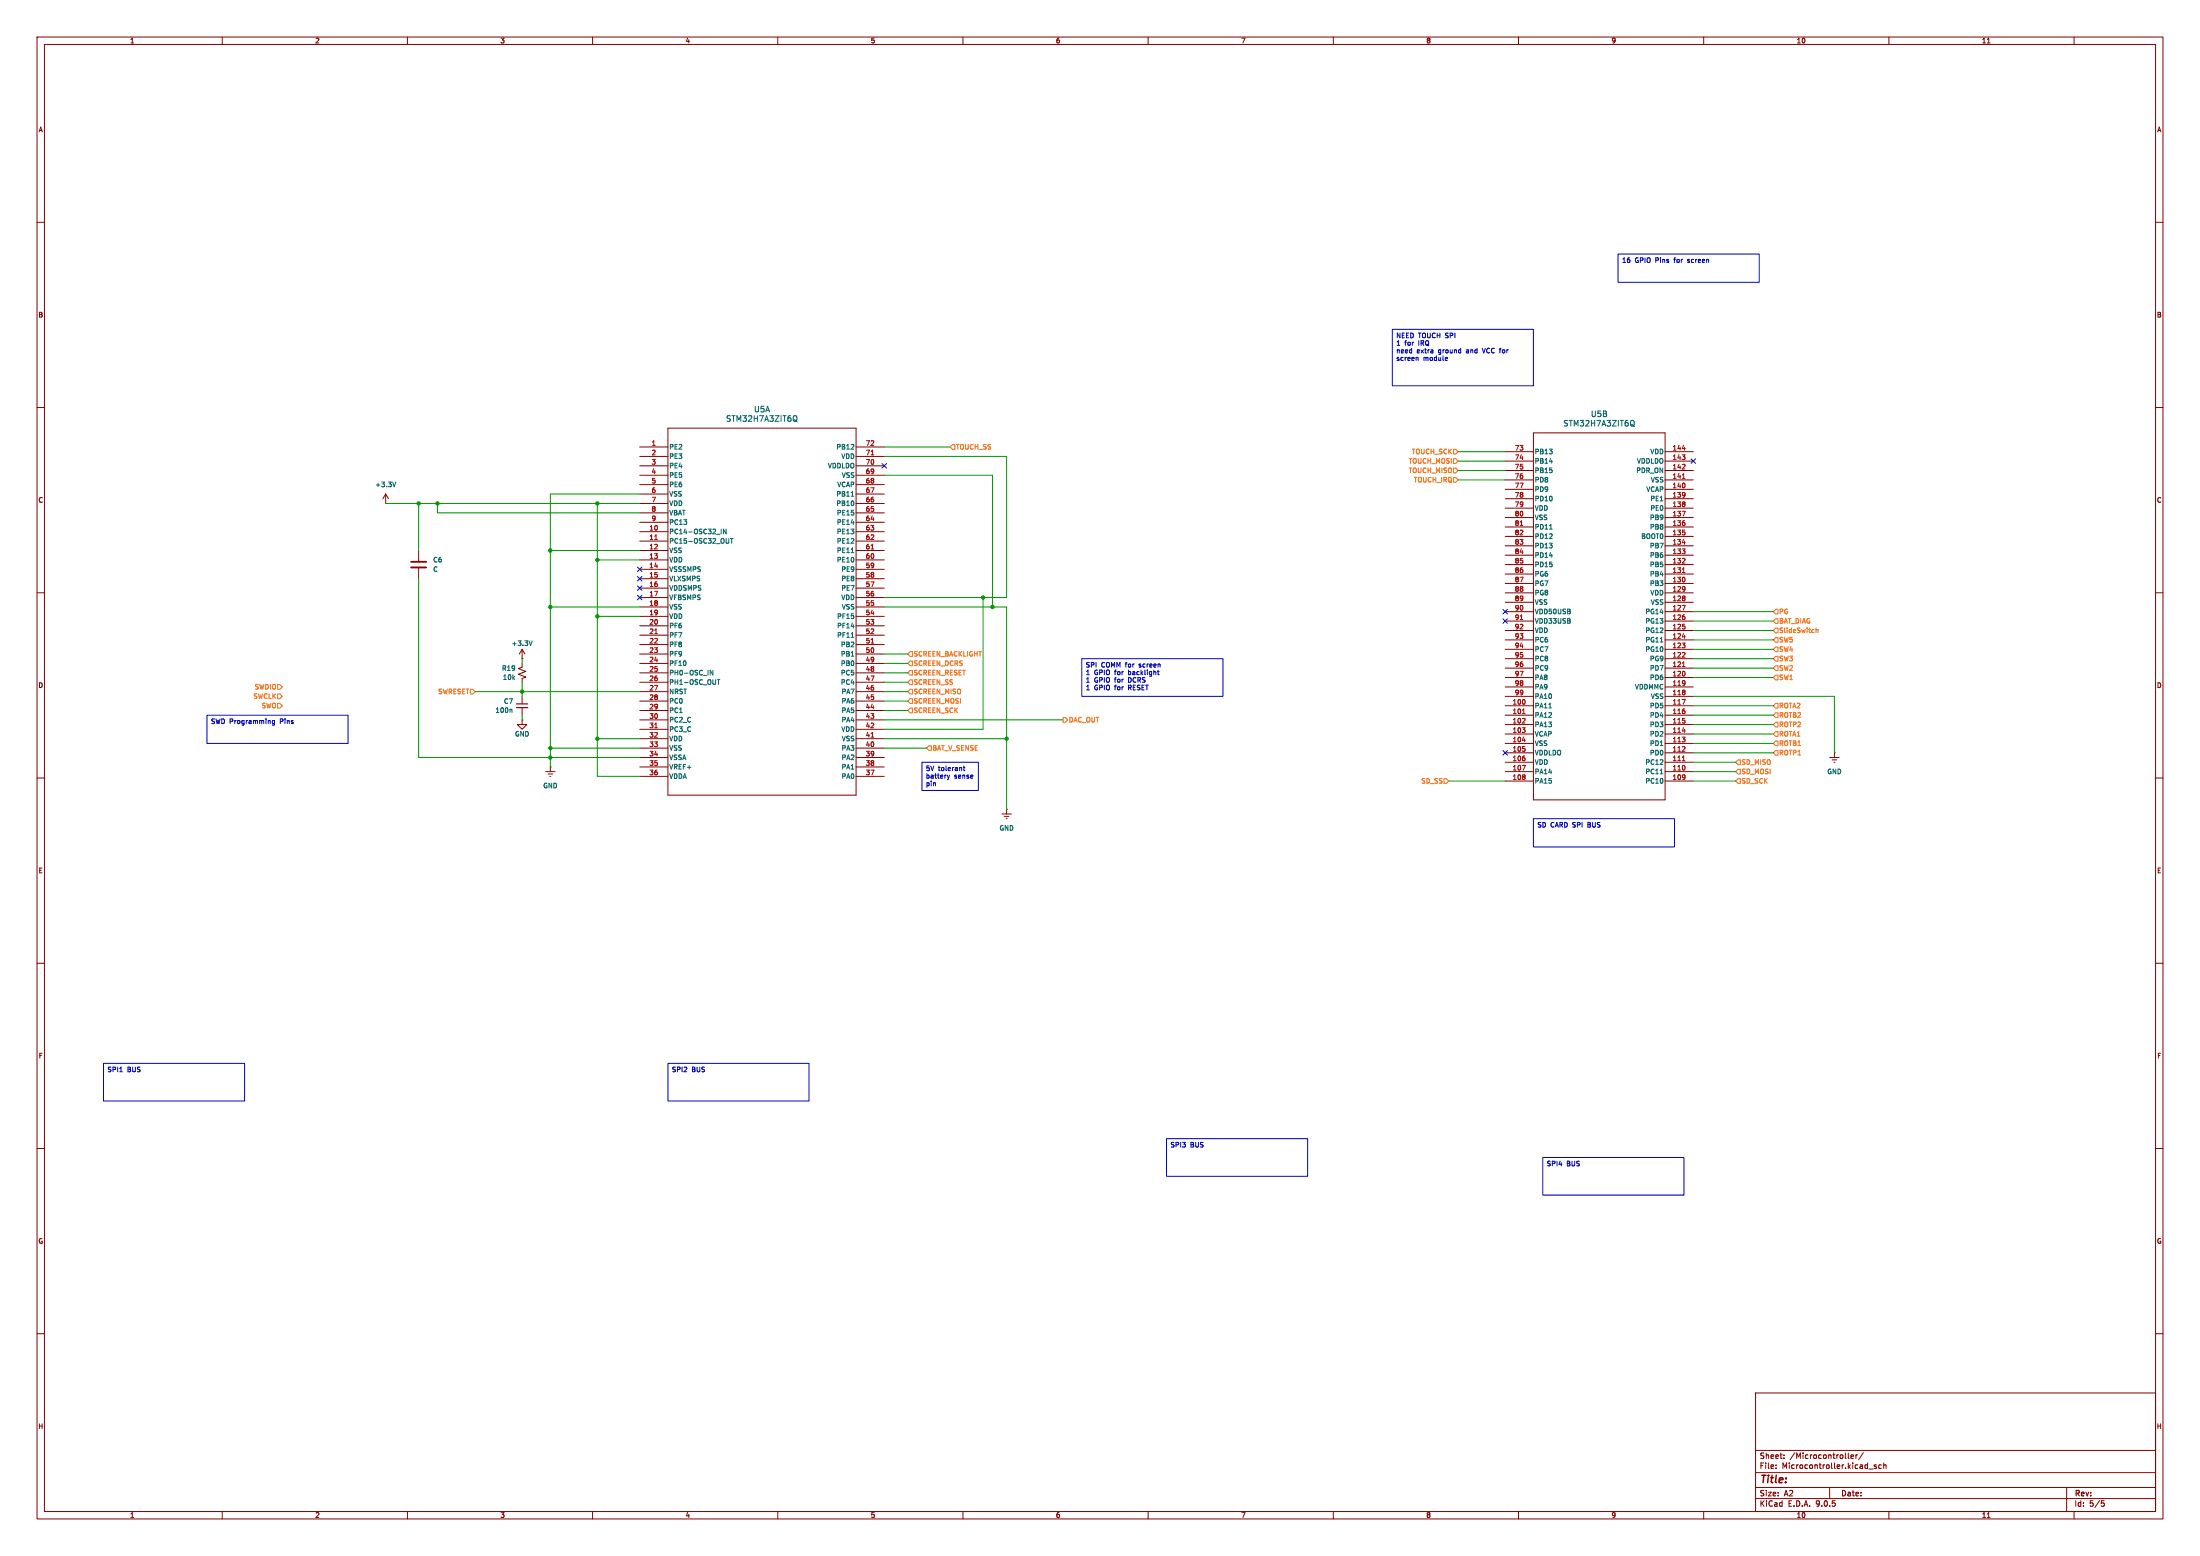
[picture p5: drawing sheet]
<svg xmlns="http://www.w3.org/2000/svg" width="594mm" height="420mm" viewBox="0 0 594 420" stroke-linecap="round" stroke-linejoin="round" font-family="sans-serif">
<g fill="none" stroke="#840000" stroke-width=".27">
<path d="M10 10h574v400h-574zM12 12h570v396h-570zM60 10v2M110 10v2M160 10v2M210 10v2M260 10v2M310 10v2M360 10v2M410 10v2M460 10v2M510 10v2"/>
<path d="M536.6 11.6h.7M560 10v2M10 60h2M582 60h2M10 110h2M180.3 115.6h50.8v99h-50.8zM414 116.8h35.6v99.1h-35.6zM582 110h2M104.1 135.9h.1M104.1 133.4l-.7 1.2M104.1 133.4l.8 1.2M104.1 133.4v2.5"/>
<path d="M172.7 120.7h7.6M172.7 123.2h7.6M172.7 125.7h7.6M172.7 128.3h7.6M172.7 130.8h7.6M172.7 133.4h7.6M172.7 135.9h7.6M172.7 138.4h7.6M231.1 120.7h7.7M231.1 123.2h7.7M231.1 125.7h7.7M231.1 128.3h7.7"/>
<path d="M231.1 130.8h7.7M231.1 133.4h7.7M231.1 135.9h7.7M231.1 138.4h7.7M406.4 121.9h7.6M406.4 124.5h7.6M406.4 127h7.6M406.4 129.5h7.6M406.4 132.1h7.6M406.4 134.6h7.6M406.4 137.2h7.6M406.4 139.7h7.6"/>
<path d="M449.6 121.9h7.6M449.6 124.5h7.6M449.6 127h7.6M449.6 129.5h7.6M449.6 132.1h7.6M449.6 134.6h7.6M449.6 137.2h7.6M449.6 139.7h7.6M113 148.6v2.8M113 153.4v2.8M172.7 141h7.6M172.7 143.5h7.6"/>
<path d="M172.7 146.1h7.6M172.7 148.6h7.6M172.7 151.1h7.6M172.7 153.7h7.6M172.7 156.2h7.6M172.7 158.8h7.6M231.1 141h7.7M231.1 143.5h7.7M231.1 146.1h7.7M231.1 148.6h7.7M231.1 151.1h7.7M231.1 153.7h7.7"/>
<path d="M231.1 156.2h7.7M231.1 158.8h7.7M406.4 142.2h7.6M406.4 144.8h7.6M406.4 147.3h7.6M406.4 149.9h7.6M406.4 152.4h7.6M406.4 154.9h7.6M406.4 157.5h7.6M449.6 142.2h7.6M449.6 144.8h7.6M449.6 147.3h7.6"/>
<path d="M449.6 149.9h7.6M449.6 152.4h7.6M449.6 154.9h7.6M449.6 157.5h7.6M10 160h2M141 177.8h.1M141 179.1v1l-1 .4 2 .7-2 .8 2 .8-1 .3v1.1M141 175.3l.7 1.2M141 175.3l-.8 1.2M141 175.3v2.5M172.7 161.3h7.6M172.7 163.8h7.6"/>
<path d="M172.7 166.4h7.6M172.7 168.9h7.6M172.7 171.5h7.6M172.7 174h7.6M172.7 176.5h7.6M172.7 179.1h7.6M231.1 161.3h7.7M231.1 163.8h7.7M231.1 166.4h7.7M231.1 168.9h7.7M231.1 171.5h7.7M231.1 174h7.7"/>
<path d="M231.1 176.5h7.7M231.1 179.1h7.7M406.4 160h7.6M406.4 162.6h7.6M406.4 165.1h7.6M406.4 167.6h7.6M406.4 170.2h7.6M406.4 172.7h7.6M406.4 175.3h7.6M406.4 177.8h7.6M449.6 160h7.6M449.6 162.6h7.6"/>
<path d="M449.6 165.1h7.6M449.6 167.6h7.6M449.6 170.2h7.6M449.6 172.7h7.6M449.6 175.3h7.6M449.6 177.8h7.6M582 160h2M141 194.3v1.3h-1.3l1.3 1.3 1.2-1.3h-1.2M141 194.3h.1M141 188v2M141 191v2M172.7 181.6h7.6"/>
<path d="M172.7 184.2h7.6M172.7 186.7h7.6M172.7 189.2h7.6M172.7 191.8h7.6M172.7 194.3h7.6M172.7 196.9h7.6M172.7 199.4h7.6M231.1 181.6h7.7M231.1 184.2h7.7M231.1 186.7h7.7M231.1 189.2h7.7M231.1 191.8h7.7"/>
<path d="M231.1 194.3h7.7M231.1 196.9h7.7M231.1 199.4h7.7M406.4 180.3h7.6M406.4 182.9h7.6M406.4 185.4h7.6M406.4 188h7.6M406.4 190.5h7.6M406.4 193h7.6M406.4 195.6h7.6M406.4 198.1h7.6M449.6 180.3h7.6"/>
<path d="M449.6 182.9h7.6M449.6 185.4h7.6M449.6 188h7.6M449.6 190.5h7.6M449.6 193h7.6M449.6 195.6h7.6M449.6 198.1h7.6M10 210h2M147.3 208.3h2.6M148 208.9h1.2M148.5 209.6h.2M148.6 207h.1"/>
<path d="M148.6 207v1.3M172.7 209.6h7.6M172.7 201.9h7.6M172.7 204.5h7.6M172.7 207h7.6M231.1 209.6h7.7M231.1 201.9h7.7M231.1 204.5h7.7M231.1 207h7.7M270.5 219.7h2.5M271.8 218.4h.1M271.8 218.4v1.3"/>
<path d="M406.4 208.3h7.6M406.4 200.7h7.6M406.4 203.2h7.6M406.4 205.7h7.6M406.4 210.8h7.6M449.6 208.3h7.6M449.6 200.7h7.6M449.6 203.2h7.6M449.6 205.7h7.6M449.6 210.8h7.6M494 204.5h2.6M494.7 205.1h1.2"/>
<path d="M495.2 205.7h.2M495.3 203.2h.1M495.3 203.2v1.3M582 210h2M271.1 220.3h1.3M271.7 221h.2M10 260h2M582 260h2M10 310h2M582 310h2M10 360h2M474 376h108v32h-108z"/>
<path d="M582 360h2M474 397.5h108M474 391.5h108M479.5 396.2v.2M479.5 395.4v.2M481.7 393.5v.2M481.7 392.7v.2M499 392.2v1.3l.2 .2M499.7 393.2l.8-.2-.1-.3h-.4l-.3 .2 .1 .7h.6M501.1 392.7v1M501.5 392.7l-.4 .3M503.1 392.1l-1.3 1.9"/>
<path d="M504.6 396.5h1.1M506.6 395.4h-.4l-.2 .2 .1 .2 .5 .1v.4h-.6M508 395.4h-.5l-.3 .3 .2 .6h.6M508.6 395.5l.6-.1v1M508.6 394.9v1.5M60 408v2M110 408v2M160 408v2M210 408v2M260 408v2M310 408v2M360 408v2"/>
<path d="M410 408v2M460 408v2M474 404.5h108M474 401.5h108M494 401.5v3M510 408v2M536.6 409.6h.7M558 401.5v6.5M560 408v2M567.4 405.1h.7M567.5 405.6h.4l.3 .3-.2 .6-.5 .1"/>
</g>
<g fill="none" stroke="#006464" stroke-width=".27">
<path d="M214.5 112.2a.51 .51 0 0 1 .7 .5v.5a.51 .51 0 0 1-.7 .5M214.7 113.4l.5 .5M440.6 113.5a.51 .51 0 0 1 .6 .5v.5a.51 .51 0 0 1-.6 .5M440.8 114.7l.5 .4M106.9 130.1l-.5 1.3M229.8 133.9h.7M194.7 142.8v1.3M196.1 142.8v1.3l-.8-1.3v1.3M196.8 145.4l-.1 1.2M197.2 145.4h.7M197.6 145.4v1.2M229.8 149.2h.7"/>
<path d="M418.4 142.8h.7M143.7 173l-.4 1.2M229.8 172h.7M448.3 173.3h.7M138.1 191.5l.1 .1v.7M192.5 180.9v1.3l-.7-1.3v1.3M193.6 183.5h.8M194 183.5v1.2M418.2 191.1h.7M448.3 208.9h.7"/>
</g>
<path d="M111 151.6h4.1M111 153.2h4.1" fill="none" stroke="#840000" stroke-width=".51"/>
<g fill="none" stroke="#a90000" stroke-width=".27">
<path d="M235.2 122.8h.7M454.2 126.6h.8M454.2 138h.8l-.5 1.3M454.2 121.1h.8M454.2 129.1h.8M454.9 125.4v.5M176.8 145.6h.7M235.2 148.2h.7M410.5 141.8h.7M454.2 152h.8M454.2 146.5h.8M454.2 154.5h.8"/>
<path d="M454.9 150.8v.5M176.8 171h.7M235.2 173.6h.7M410.5 167.2h.7M454.2 163.4h.8l-.5 1.3M454.2 177.4h.8M454.2 171.9h.8M454.2 179.9h.8M454.9 176.2v.5M176.8 196.4h.7M235.2 199h.7M411 195.2h.8"/>
<path d="M411.1 192.6h.7M411.1 199.8h.7M411.7 194v.4M454.2 188.8h.8l-.5 1.3M454.2 197.3h.8M411 206.6h.8l-.5 1.3M454.2 202.8h.8M454.2 205.3h.8M454.9 201.6v.5"/>
</g>
<path d="M139.4 190h3.1" fill="none" stroke="#840000" stroke-width=".3"/>
<path d="M139.4 191h3.1" fill="none" stroke="#840000" stroke-width=".33"/>
<g fill="none" stroke="#ff7100" stroke-width=".27">
<path d="M257.2 120h.6v1.3h-.6l-.7-.6zM392.4 123.8h.7l.6 .7-.6 .6h-.7zM392.4 128.9h.7l.6 .6-.6 .7h-.7zM392.4 121.3h.7l.6 .6-.6 .7h-.7zM392.4 126.4h.7l.6 .6-.6 .6h-.7zM245.7 178.4h.7v1.3h-.7l-.6-.6zM245.7 175.9h.7v1.3h-.7l-.6-.7zM479.4 177.2h.7v1.2h-.7l-.6-.6zM479.4 179.7h.7v1.3h-.7l-.6-.7zM479.4 164.5h.7v1.2h-.7l-.6-.6zM479.4 174.6h.7v1.3h-.7l-.6-.6zM479.4 167h.7v1.3h-.7l-.6-.7z"/>
<path d="M479.4 172.1h.7v1.3h-.7l-.6-.7zM479.4 169.5h.7v1.3h-.7l-.6-.6zM490.3 169.5v1.3M490.3 170h.5l.1 .8M74.9 189.9h.7l.6 .6-.6 .6h-.7zM74.9 187.3h.7l.6 .7-.6 .6h-.7zM74.9 184.8h.7l.6 .6-.6 .7h-.7zM127 186.1h.6l.7 .6-.7 .6h-.6zM245.7 188.6h.7v1.3h-.7l-.6-.7zM245.7 183.5h.7v1.3h-.7l-.6-.6zM245.7 186.1h.7v1.2h-.7l-.6-.6zM245.7 191.1h.7v1.3h-.7l-.6-.6z"/>
<path d="M245.7 181h.7v1.2h-.7l-.6-.6zM287 193.7h.7l.6 .6-.6 .6h-.7zM479.4 192.4h.7v1.3h-.7l-.6-.7zM479.4 182.2h.7v1.3h-.7l-.6-.6zM479.4 197.5h.7v1.3h-.7l-.6-.7zM479.4 194.9h.7v1.3h-.7l-.6-.6zM479.4 189.9h.7v1.2h-.7l-.6-.6zM250.8 201.3h.7v1.3h-.7l-.6-.7zM389.9 210.2h.6l.7 .6-.7 .7h-.6zM469.3 210.2h.6v1.3h-.6l-.7-.7zM469.3 207.6h.6v1.3h-.6l-.7-.6zM469.3 205.1h.6v1.3h-.6l-.7-.7z"/>
<path d="M479.4 200h.7v1.3h-.7l-.6-.6zM479.4 202.6h.7v1.2h-.7l-.6-.6z"/>
</g>
<g fill="none" stroke="#009600" stroke-width=".27">
<path d="M104.1 135.9h68.6M113 135.9v12.7M118.1 135.9v2.5h54.6M161.3 135.9v73.7h11.4M172.7 133.4h-24.1v73.6M238.8 123.2h33v38.1h-33M238.8 128.3h29.2v35.5M238.8 120.7h17.7M393.7 129.5h12.7M393.7 124.5h12.7M393.7 121.9h12.7M393.7 127h12.7"/>
<path d="M113 156.2v48.3h59.7M148.6 148.6h24.1M161.3 151.1h11.4M141 177.8v1.3M148.6 163.8h24.1M161.3 166.4h11.4M238.8 163.8h33v54.6M238.8 179.1h6.3M238.8 176.5h6.3M265.4 161.3v35.6h-26.6M457.2 167.6h21.6M457.2 165.1h21.6"/>
<path d="M457.2 172.7h21.6M457.2 170.2h21.6M457.2 175.3h21.6M457.2 177.8h21.6M128.3 186.7h44.4M141 184.2v3.8M141 193v1.3M161.3 199.4h11.4M238.8 181.6h6.3M238.8 199.4h33M238.8 194.3h48.2M238.8 191.8h6.3"/>
<path d="M238.8 189.2h6.3M238.8 184.2h6.3M238.8 186.7h6.3M457.2 188h38.1v15.2M457.2 198.1h21.6M457.2 193h21.6M457.2 195.6h21.6M457.2 190.5h21.6M457.2 180.3h21.6M457.2 182.9h21.6M148.6 201.9h24.1M238.8 201.9h11.4"/>
<path d="M391.2 210.8h15.2M457.2 205.7h11.4M457.2 210.8h11.4M457.2 203.2h21.6M457.2 200.7h21.6M457.2 208.3h11.4"/>
</g>
<g fill="none" stroke="#000084" stroke-width=".27">
<path d="M238.2 125.1l1.2 1.2M239.4 125.1l-1.2 1.2M456.6 123.9l1.2 1.2M457.8 123.9l-1.2 1.2M172.1 155.6l1.2 1.2M172.1 158.1l1.2 1.3M172.1 153.1l1.2 1.2M173.3 155.6l-1.2 1.2M173.3 158.1l-1.2 1.3M173.3 153.1l-1.2 1.2M172.1 160.7l1.2 1.2M173.3 160.7l-1.2 1.2"/>
<path d="M405.8 167l1.2 1.2M405.8 164.5l1.2 1.2M407 167l-1.2 1.2M407 164.5l-1.2 1.2M405.8 202.6l1.2 1.2M407 202.6l-1.2 1.2"/>
</g>
<g fill="none" stroke="#0000c2" stroke-width=".27">
<path d="M436.9 68.6h38.1v7.6h-38.1zM375.9 88.9h38.1v15.2h-38.1zM382.5 96.5l.4 .1v.7M390.8 97.2l-.4 .1M390.8 96.6l-.6 .3M400.2 94l.4 1.3M292.1 177.8h38.1v10.2h-38.1zM55.9 193h38.1v7.7h-38.1zM74.1 194.5v1l-.2 .2h-.3M74.1 194.5h-.4l-.2 .2 .1 .6h.5M312.5 181.3h.5M312.7 180.8v1.1l.3 .2"/>
<path d="M248.9 205.7h15.3v7.7h-15.3zM255.8 209.2l.3 .9M256.1 210.1l-.3 .4M256.4 209.2l-.3 .9M260.1 207.2h.5M260.3 206.7v1.1l.3 .2M414 221h38.1v7.6h-38.1zM27.9 287h38.1v10.2h-38.1zM32.3 289.3h.7M180.3 287h38.1v10.2h-38.1zM315 307.3h38.1v10.2h-38.1zM416.6 312.4h38.1v10.2h-38.1z"/>
</g>
<g fill="#009600" stroke="#009600" stroke-width=".27">
<circle cx="118.1" cy="135.9" r=".46"/>
<circle cx="161.3" cy="166.4" r=".46"/>
<circle cx="148.6" cy="163.8" r=".46"/>
<circle cx="161.3" cy="151.1" r=".46"/>
<circle cx="148.6" cy="148.6" r=".46"/>
<circle cx="161.3" cy="135.9" r=".46"/>
<circle cx="113" cy="135.9" r=".46"/>
<circle cx="271.8" cy="199.4" r=".46"/>
<circle cx="268" cy="163.8" r=".46"/>
<circle cx="265.4" cy="161.3" r=".46"/>
<circle cx="141" cy="186.7" r=".46"/>
<circle cx="161.3" cy="199.4" r=".46"/>
<circle cx="148.6" cy="204.5" r=".46"/>
<circle cx="148.6" cy="201.9" r=".46"/>
</g>
<text font-size="2.8" fill="#840000" x="475" y="400.9">Title:</text>
<g font-size="2.1" fill="#006464">
<text x="203.5" y="111.5">U5A</text>
<text x="429.4" y="112.8">U5B</text>
<text x="195.9" y="114">STM32H7A3ZIT6Q</text>
<text x="422" y="115.3">STM32H7A3ZIT6Q</text>
</g>
<g font-size="2.1" fill="#840000">
<text x="475" y="394">Sheet:</text>
<text x="483.2" y="394">/Microcontroller/</text>
<text x="475" y="396.7">File:</text>
<text x="481.1" y="396.7">Microcontroller.kicad_sch</text>
<text x="475" y="406.9">KiCad</text>
<text x="475" y="404.1">Size:</text>
<text x="481.7" y="404.1">A2</text>
<text x="482.7" y="406.9">E.D.A.</text>
<text x="490.3" y="406.9">9.0.5</text>
<text x="497" y="404.1">Date:</text>
<text x="560" y="404.3">Rev:</text>
<text x="560" y="406.9">Id:</text>
<text x="564.1" y="406.9">5/5</text>
</g>
<g font-size="1.8" fill="#840000">
<text x="35" y="11.9">1</text>
<text x="85" y="11.9">2</text>
<text x="135" y="11.9">3</text>
<text x="185" y="11.9">4</text>
<text x="235" y="11.9">5</text>
<text x="285" y="11.9">6</text>
<text x="335" y="11.9">7</text>
<text x="385" y="11.9">8</text>
<text x="435" y="11.9">9</text>
<text x="485" y="11.9">10</text>
<text x="535" y="11.9">11</text>
<text x="10.3" y="35.9">A</text>
<text x="582.3" y="35.9">A</text>
<text x="10.3" y="85.9">B</text>
<text x="582.3" y="85.9">B</text>
<text x="10.3" y="135.9">C</text>
<text x="582.3" y="135.9">C</text>
<text x="10.3" y="185.9">D</text>
<text x="582.3" y="185.9">D</text>
<text x="10.3" y="235.9">E</text>
<text x="582.3" y="235.9">E</text>
<text x="10.3" y="285.9">F</text>
<text x="582.3" y="285.9">F</text>
<text x="10.3" y="335.9">G</text>
<text x="582.3" y="335.9">G</text>
<text x="10.2" y="385.9">H</text>
<text x="582.2" y="385.9">H</text>
<text x="35" y="409.9">1</text>
<text x="85" y="409.9">2</text>
<text x="135" y="409.9">3</text>
<text x="185" y="409.9">4</text>
<text x="235" y="409.9">5</text>
<text x="285" y="409.9">6</text>
<text x="335" y="409.9">7</text>
<text x="385" y="409.9">8</text>
<text x="435" y="409.9">9</text>
<text x="485" y="409.9">10</text>
<text x="535" y="409.9">11</text>
</g>
<g font-size="1.8" fill="#0000c2">
<text x="437.8" y="71.3">16</text>
<text x="441.4" y="71.3">GPIO Pins</text>
<text x="452.3" y="71.3">for</text>
<text x="456.1" y="71.3">screen</text>
<text x="376.9" y="91.6">NEED TOUCH SPI</text>
<text x="376.9" y="93.6">1</text>
<text x="376.9" y="95.7">need</text>
<text x="379.3" y="93.6">for</text>
<text x="382.5" y="95.7">extra</text>
<text x="383.1" y="93.6">IRQ</text>
<text x="388.5" y="95.7">ground</text>
<text x="396.2" y="95.7">and</text>
<text x="400.8" y="95.7">VCC for</text>
<text x="376.9" y="97.7">screen</text>
<text x="384.3" y="97.7">module</text>
<text x="293.1" y="180.5">SPI</text>
<text x="293.1" y="182.5">1</text>
<text x="293.1" y="184.6">1</text>
<text x="295.4" y="182.5">GPIO for</text>
<text x="295.4" y="184.6">GPIO for</text>
<text x="297.3" y="180.5">COMM for</text>
<text x="304.9" y="182.5">backlight</text>
<text x="304.9" y="184.6">DCRS</text>
<text x="307.8" y="180.5">screen</text>
<text x="293.1" y="186.6">1</text>
<text x="295.4" y="186.6">GPIO for</text>
<text x="304.9" y="186.6">RESET</text>
<text x="56.8" y="195.7">SWD Programming</text>
<text x="75.7" y="195.7">Pins</text>
<text x="249.9" y="208.4">5V</text>
<text x="253.3" y="208.4">tolerant</text>
<text x="249.9" y="210.5">battery</text>
<text x="249.9" y="212.5">pin</text>
<text x="257.6" y="210.5">sense</text>
<text x="415" y="223.7">SD CARD SPI</text>
<text x="428.9" y="223.7">BUS</text>
<text x="28.9" y="289.7">SPI1</text>
<text x="34.4" y="289.7">BUS</text>
<text x="181.3" y="289.7">SPI2</text>
<text x="186.8" y="289.7">BUS</text>
<text x="315.9" y="310">SPI3</text>
<text x="321.4" y="310">BUS</text>
<text x="417.5" y="315.1">SPI4</text>
<text x="423" y="315.1">BUS</text>
</g>
<g font-size="1.8" fill="#a90000">
<text x="175.8" y="120.4">1</text>
<text x="175.8" y="122.9">2</text>
<text x="175.8" y="125.5">3</text>
<text x="233.6" y="120.4">72</text>
<text x="233.6" y="122.9">71</text>
<text x="233.6" y="125.5">70</text>
<text x="408.9" y="121.7">73</text>
<text x="408.9" y="124.2">74</text>
<text x="451.5" y="121.7">144</text>
<text x="451.5" y="124.2">143</text>
<text x="175.8" y="128">4</text>
<text x="175.8" y="130.6">5</text>
<text x="233.6" y="128">69</text>
<text x="233.6" y="130.6">68</text>
<text x="408.9" y="126.7">75</text>
<text x="408.9" y="129.3">76</text>
<text x="408.9" y="131.8">77</text>
<text x="451.5" y="126.7">142</text>
<text x="451.5" y="129.3">141</text>
<text x="451.5" y="131.8">140</text>
<text x="175.8" y="133.1">6</text>
<text x="175.8" y="135.6">7</text>
<text x="233.6" y="133.1">67</text>
<text x="233.6" y="135.6">66</text>
<text x="408.9" y="134.4">78</text>
<text x="408.9" y="136.9">79</text>
<text x="451.5" y="134.4">139</text>
<text x="451.5" y="136.9">138</text>
<text x="175.2" y="143.3">10</text>
<text x="175.8" y="138.2">8</text>
<text x="175.8" y="140.7">9</text>
<text x="233.6" y="138.2">65</text>
<text x="233.6" y="140.7">64</text>
<text x="233.6" y="143.3">63</text>
<text x="408.9" y="139.4">80</text>
<text x="408.9" y="142">81</text>
<text x="451.5" y="139.4">137</text>
<text x="451.5" y="142">136</text>
<text x="175.2" y="145.8">11</text>
<text x="175.2" y="148.3">12</text>
<text x="233.6" y="145.8">62</text>
<text x="233.6" y="148.3">61</text>
<text x="408.9" y="144.5">82</text>
<text x="408.9" y="147.1">83</text>
<text x="408.9" y="149.6">84</text>
<text x="451.5" y="144.5">135</text>
<text x="451.5" y="147.1">134</text>
<text x="451.5" y="149.6">133</text>
<text x="175.2" y="150.9">13</text>
<text x="175.2" y="153.4">14</text>
<text x="175.2" y="156">15</text>
<text x="233.6" y="150.9">60</text>
<text x="233.6" y="153.4">59</text>
<text x="233.6" y="156">58</text>
<text x="408.9" y="152.1">85</text>
<text x="408.9" y="154.7">86</text>
<text x="451.5" y="152.1">132</text>
<text x="451.5" y="154.7">131</text>
<text x="175.2" y="158.5">16</text>
<text x="175.2" y="161">17</text>
<text x="233.6" y="158.5">57</text>
<text x="233.6" y="161">56</text>
<text x="408.9" y="157.2">87</text>
<text x="408.9" y="159.8">88</text>
<text x="451.5" y="157.2">130</text>
<text x="451.5" y="159.8">129</text>
<text x="175.2" y="163.6">18</text>
<text x="175.2" y="166.1">19</text>
<text x="233.6" y="163.6">55</text>
<text x="233.6" y="166.1">54</text>
<text x="408.9" y="162.3">89</text>
<text x="408.9" y="164.8">90</text>
<text x="408.9" y="167.4">91</text>
<text x="451.5" y="162.3">128</text>
<text x="451.5" y="164.8">127</text>
<text x="451.5" y="167.4">126</text>
<text x="175.2" y="168.7">20</text>
<text x="175.2" y="171.2">21</text>
<text x="175.2" y="173.7">22</text>
<text x="233.6" y="168.7">53</text>
<text x="233.6" y="171.2">52</text>
<text x="233.6" y="173.7">51</text>
<text x="408.9" y="169.9">92</text>
<text x="408.9" y="172.5">93</text>
<text x="451.5" y="169.9">125</text>
<text x="451.5" y="172.5">124</text>
<text x="175.2" y="176.3">23</text>
<text x="175.2" y="178.8">24</text>
<text x="233.6" y="176.3">50</text>
<text x="233.6" y="178.8">49</text>
<text x="408.9" y="175">94</text>
<text x="408.9" y="177.5">95</text>
<text x="451.5" y="175">123</text>
<text x="451.5" y="177.5">122</text>
<text x="175.2" y="181.4">25</text>
<text x="175.2" y="183.9">26</text>
<text x="233.6" y="181.4">48</text>
<text x="233.6" y="183.9">47</text>
<text x="408.9" y="180.1">96</text>
<text x="408.9" y="182.6">97</text>
<text x="408.9" y="185.2">98</text>
<text x="451.5" y="180.1">121</text>
<text x="451.5" y="182.6">120</text>
<text x="451.5" y="185.2">119</text>
<text x="175.2" y="186.4">27</text>
<text x="175.2" y="189">28</text>
<text x="175.2" y="191.5">29</text>
<text x="233.6" y="186.4">46</text>
<text x="233.6" y="189">45</text>
<text x="233.6" y="191.5">44</text>
<text x="408.3" y="190.2">100</text>
<text x="408.9" y="187.7">99</text>
<text x="451.5" y="187.7">118</text>
<text x="451.5" y="190.2">117</text>
<text x="175.2" y="194.1">30</text>
<text x="175.2" y="196.6">31</text>
<text x="233.6" y="194.1">43</text>
<text x="233.6" y="196.6">42</text>
<text x="408.3" y="192.8">101</text>
<text x="408.3" y="195.3">102</text>
<text x="408.3" y="197.9">103</text>
<text x="451.5" y="192.8">116</text>
<text x="451.5" y="195.3">115</text>
<text x="451.5" y="197.9">114</text>
<text x="175.2" y="199.1">32</text>
<text x="175.2" y="201.7">33</text>
<text x="233.6" y="199.1">41</text>
<text x="233.6" y="201.7">40</text>
<text x="408.3" y="200.4">104</text>
<text x="408.3" y="202.9">105</text>
<text x="451.5" y="200.4">113</text>
<text x="451.5" y="202.9">112</text>
<text x="175.2" y="204.2">34</text>
<text x="175.2" y="206.8">35</text>
<text x="175.2" y="209.3">36</text>
<text x="233.6" y="204.2">39</text>
<text x="233.6" y="206.8">38</text>
<text x="233.6" y="209.3">37</text>
<text x="408.3" y="205.5">106</text>
<text x="408.3" y="208">107</text>
<text x="451.5" y="205.5">111</text>
<text x="451.5" y="208">110</text>
<text x="408.3" y="210.6">108</text>
<text x="451.5" y="210.6">109</text>
</g>
<g font-size="1.8" fill="#006464">
<text x="180.6" y="121.5">PE2</text>
<text x="180.6" y="124.1">PE3</text>
<text x="225.7" y="121.5">PB12</text>
<text x="227.1" y="124.1">VDD</text>
<text x="414.3" y="122.8">PB13</text>
<text x="414.3" y="125.3">PB14</text>
<text x="441.9" y="125.3">VDDLDO</text>
<text x="445.5" y="122.8">VDD</text>
<text x="101.2" y="131.7">+3.3V</text>
<text x="180.6" y="126.6">PE4</text>
<text x="180.6" y="129.1">PE5</text>
<text x="180.6" y="131.7">PE6</text>
<text x="223.4" y="126.6">VDDLDO</text>
<text x="226" y="131.7">VCAP</text>
<text x="227.2" y="129.1">VSS</text>
<text x="414.3" y="127.9">PB15</text>
<text x="414.3" y="130.4">PD8</text>
<text x="441.7" y="127.9">PDR_ON</text>
<text x="445.6" y="130.4">VSS</text>
<text x="180.6" y="134.2">VSS</text>
<text x="180.6" y="136.8">VDD</text>
<text x="225.7" y="134.2">PB11</text>
<text x="225.7" y="136.8">PB10</text>
<text x="414.3" y="132.9">PD9</text>
<text x="414.3" y="135.5">PD10</text>
<text x="444.4" y="132.9">VCAP</text>
<text x="445.5" y="135.5">PE1</text>
<text x="180.6" y="139.3">VBAT</text>
<text x="180.6" y="141.8">PC13</text>
<text x="225.8" y="139.3">PE15</text>
<text x="225.8" y="141.8">PE14</text>
<text x="414.3" y="138">VDD</text>
<text x="414.3" y="140.6">VSS</text>
<text x="414.3" y="143.1">PD11</text>
<text x="445.4" y="140.6">PB9</text>
<text x="445.4" y="143.1">PB8</text>
<text x="445.5" y="138">PE0</text>
<text x="180.6" y="144.4">PC14-OSC32_IN</text>
<text x="180.6" y="146.9">PC15-OSC32_OUT</text>
<text x="180.6" y="149.5">VSS</text>
<text x="225.8" y="144.4">PE13</text>
<text x="225.8" y="146.9">PE12</text>
<text x="225.8" y="149.5">PE11</text>
<text x="414.3" y="145.6">PD12</text>
<text x="414.3" y="148.2">PD13</text>
<text x="443" y="145.6">BOOT0</text>
<text x="445.4" y="148.2">PB7</text>
<text x="116.8" y="152">C6</text>
<text x="116.8" y="154.5">C</text>
<text x="180.6" y="152">VDD</text>
<text x="180.6" y="154.5">VSSSMPS</text>
<text x="225.8" y="152">PE10</text>
<text x="227.1" y="154.5">PE9</text>
<text x="414.3" y="150.7">PD14</text>
<text x="414.3" y="153.3">PD15</text>
<text x="414.3" y="155.8">PG6</text>
<text x="445.4" y="150.7">PB6</text>
<text x="445.4" y="153.3">PB5</text>
<text x="445.4" y="155.8">PB4</text>
<text x="180.6" y="157.1">VLXSMPS</text>
<text x="180.6" y="159.6">VDDSMPS</text>
<text x="227.1" y="157.1">PE8</text>
<text x="227.1" y="159.6">PE7</text>
<text x="414.3" y="158.3">PG7</text>
<text x="414.3" y="160.9">PG8</text>
<text x="445.4" y="158.3">PB3</text>
<text x="445.5" y="160.9">VDD</text>
<text x="180.6" y="162.2">VFBSMPS</text>
<text x="180.6" y="164.7">VSS</text>
<text x="180.6" y="167.2">VDD</text>
<text x="225.9" y="167.2">PF15</text>
<text x="227.1" y="162.2">VDD</text>
<text x="227.2" y="164.7">VSS</text>
<text x="414.3" y="163.4">VSS</text>
<text x="414.3" y="166">VDD50USB</text>
<text x="444.2" y="166">PG14</text>
<text x="445.6" y="163.4">VSS</text>
<text x="180.6" y="169.8">PF6</text>
<text x="180.6" y="172.3">PF7</text>
<text x="225.9" y="169.8">PF14</text>
<text x="225.9" y="172.3">PF11</text>
<text x="414.3" y="168.5">VDD33USB</text>
<text x="414.3" y="171">VDD</text>
<text x="414.3" y="173.6">PC6</text>
<text x="444.2" y="168.5">PG13</text>
<text x="444.2" y="171">PG12</text>
<text x="444.2" y="173.6">PG11</text>
<text x="138" y="174.5">+3.3V</text>
<text x="180.6" y="174.9">PF8</text>
<text x="180.6" y="177.4">PF9</text>
<text x="180.6" y="179.9">PF10</text>
<text x="226.9" y="174.9">PB2</text>
<text x="226.9" y="177.4">PB1</text>
<text x="226.9" y="179.9">PB0</text>
<text x="414.3" y="176.1">PC7</text>
<text x="414.3" y="178.7">PC8</text>
<text x="444.2" y="176.1">PG10</text>
<text x="445.4" y="178.7">PG9</text>
<text x="135.4" y="181.3">R19</text>
<text x="135.7" y="183.7">10k</text>
<text x="180.6" y="182.5">PH0-OSC_IN</text>
<text x="180.6" y="185">PH1-OSC_OUT</text>
<text x="226.9" y="182.5">PC5</text>
<text x="226.9" y="185">PC4</text>
<text x="414.3" y="181.2">PC9</text>
<text x="414.3" y="183.7">PA8</text>
<text x="445.4" y="181.2">PD7</text>
<text x="445.4" y="183.7">PD6</text>
<text x="136" y="190.2">C7</text>
<text x="180.6" y="187.6">NRST</text>
<text x="180.6" y="190.1">PC0</text>
<text x="227.1" y="187.6">PA7</text>
<text x="227.1" y="190.1">PA6</text>
<text x="414.3" y="186.3">PA9</text>
<text x="414.3" y="188.8">PA10</text>
<text x="414.3" y="191.4">PA11</text>
<text x="441.3" y="186.3">VDDMMC</text>
<text x="445.4" y="191.4">PD5</text>
<text x="445.6" y="188.8">VSS</text>
<text x="133.7" y="192.6">100n</text>
<text x="180.6" y="192.6">PC1</text>
<text x="180.6" y="195.2">PC2_C</text>
<text x="180.6" y="197.7">PC3_C</text>
<text x="227.1" y="197.7">VDD</text>
<text x="227.1" y="192.6">PA5</text>
<text x="227.1" y="195.2">PA4</text>
<text x="414.3" y="193.9">PA12</text>
<text x="414.3" y="196.4">PA13</text>
<text x="445.4" y="193.9">PD4</text>
<text x="445.4" y="196.4">PD3</text>
<text x="138.9" y="199">GND</text>
<text x="180.6" y="200.3">VDD</text>
<text x="180.6" y="202.8">VSS</text>
<text x="227.1" y="202.8">PA3</text>
<text x="227.2" y="200.3">VSS</text>
<text x="414.3" y="199">VCAP</text>
<text x="414.3" y="201.5">VSS</text>
<text x="445.4" y="199">PD2</text>
<text x="445.4" y="201.5">PD1</text>
<text x="180.6" y="205.3">VSSA</text>
<text x="180.6" y="207.9">VREF+</text>
<text x="227.1" y="205.3">PA2</text>
<text x="227.1" y="207.9">PA1</text>
<text x="414.3" y="204.1">VDDLDO</text>
<text x="414.3" y="206.6">VDD</text>
<text x="414.3" y="209.1">PA14</text>
<text x="444.2" y="206.6">PC12</text>
<text x="444.2" y="209.1">PC11</text>
<text x="445.4" y="204.1">PD0</text>
<text x="493.3" y="209.1">GND</text>
<text x="146.6" y="213">GND</text>
<text x="180.6" y="210.4">VDDA</text>
<text x="227.1" y="210.4">PA0</text>
<text x="414.3" y="211.7">PA15</text>
<text x="444.2" y="211.7">PC10</text>
<text x="269.7" y="224.4">GND</text>
</g>
<g font-size="1.8" fill="#ff7100">
<text x="258" y="121.5">TOUCH_SS</text>
<text x="380.2" y="125.3">TOUCH_MOSI</text>
<text x="381.1" y="122.8">TOUCH_SCK</text>
<text x="380.2" y="127.9">TOUCH_MISO</text>
<text x="381.6" y="130.4">TOUCH_IRQ</text>
<text x="480.3" y="166">PG</text>
<text x="480.3" y="168.5">BAT_DIAG</text>
<text x="480.3" y="173.6">SW5</text>
<text x="480.3" y="171">SlideSwitch</text>
<text x="246.6" y="179.9">SCREEN_DCRS</text>
<text x="246.6" y="177.4">SCREEN_BACKLIGHT</text>
<text x="480.3" y="178.7">SW3</text>
<text x="480.3" y="176.1">SW4</text>
<text x="246.6" y="185">SCREEN_SS</text>
<text x="246.6" y="182.5">SCREEN_RESET</text>
<text x="480.3" y="181.2">SW2</text>
<text x="480.3" y="183.7">SW1</text>
<text x="68.3" y="188.8">SWCLK</text>
<text x="68.7" y="186.3">SWDIO</text>
<text x="70.5" y="191.4">SWO</text>
<text x="118.2" y="187.6">SWRESET</text>
<text x="246.6" y="190.1">SCREEN_MOSI</text>
<text x="246.6" y="187.6">SCREEN_MISO</text>
<text x="480.3" y="191.4">ROTA2</text>
<text x="246.6" y="192.6">SCREEN_SCK</text>
<text x="288.5" y="195.2">DAC_OUT</text>
<text x="480.3" y="193.9">ROTB2</text>
<text x="480.3" y="196.4">ROTP2</text>
<text x="251.7" y="202.8">BAT_V_SENSE</text>
<text x="480.3" y="201.5">ROTB1</text>
<text x="480.3" y="199">ROTA1</text>
<text x="470.1" y="209.1">SD_MOSI</text>
<text x="470.1" y="206.6">SD_MISO</text>
<text x="480.3" y="204.1">ROTP1</text>
<text x="383.6" y="211.7">SD_SS</text>
<text x="470.1" y="211.7">SD_SCK</text>
</g>
</svg>
